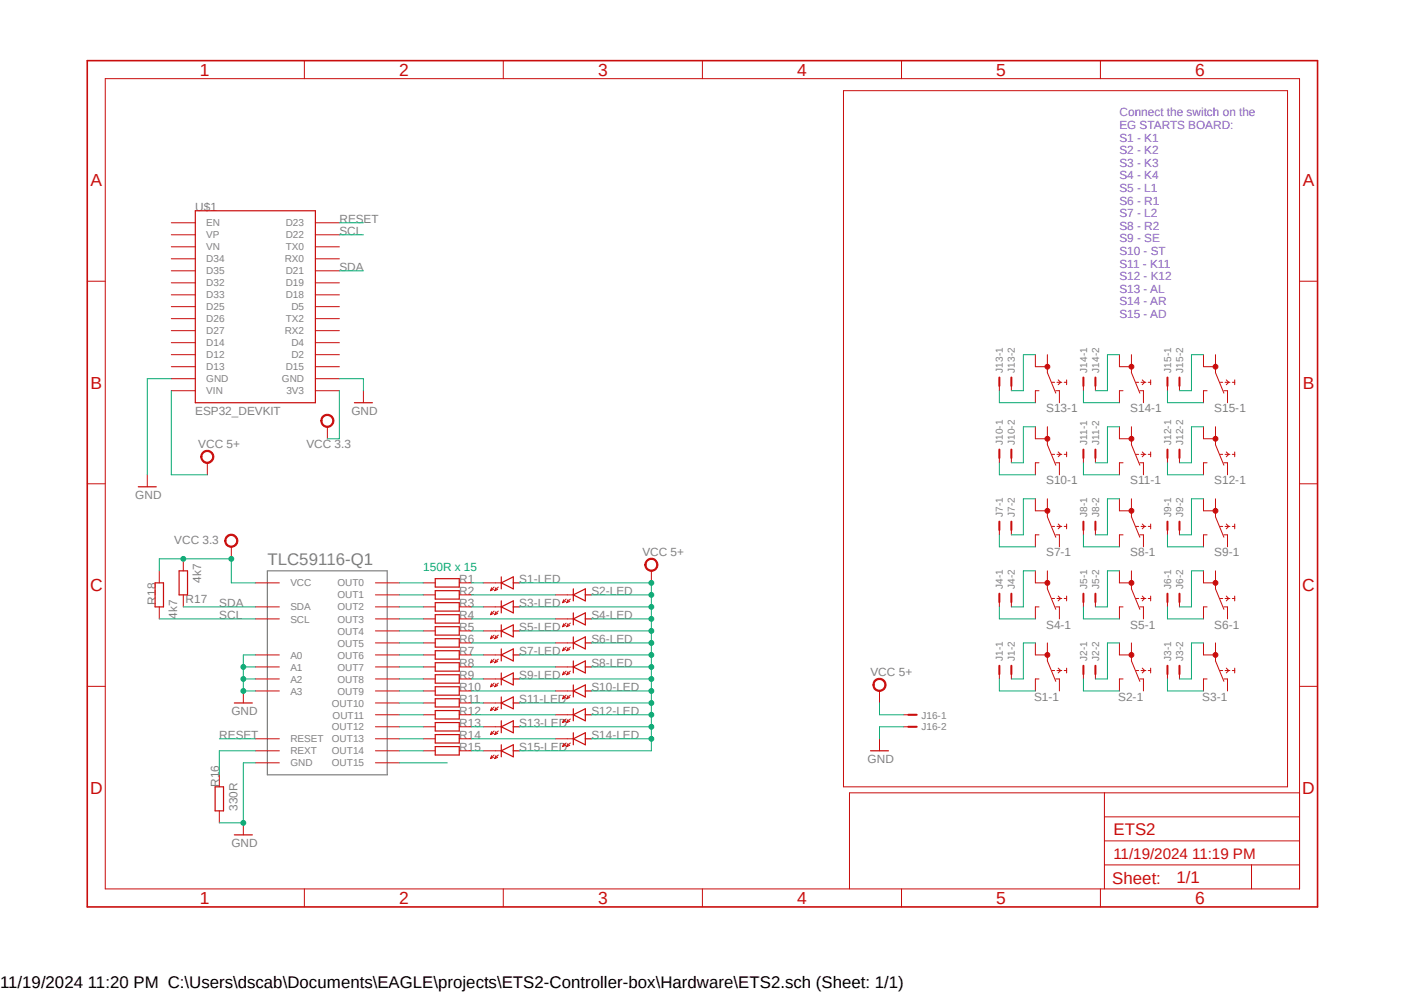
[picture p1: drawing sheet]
<svg xmlns="http://www.w3.org/2000/svg" width="297mm" height="210mm" viewBox="0 0 297 210" stroke-linecap="round" stroke-linejoin="round" font-family="sans-serif">
<path d="M17.9 12.5l261.2 179.9M279.1 12.5l-261.2 179.9" fill="none" stroke="#fff" stroke-width=".21"/>
<path d="M56.6 120.7h25.3v43.2h-25.3z" fill="none" stroke="#808080" stroke-width=".25"/>
<g fill="none" stroke="#c90d0c" stroke-width=".21">
<path d="M22.3 16.6h252.6v171.4h-252.6zM64.4 12.8v3.8M106.5 12.8v3.8M148.6 12.8v3.8M178.4 19.2h94v147.2h-94zM190.7 12.8v3.8M232.8 12.8v3.8M18.5 59.5h3.8M274.9 59.5h3.8M18.5 102.3h3.8M274.9 102.3h3.8M54 123.3h5.1"/>
<path d="M54 128.4h5.1M54 130.9h5.1M54 138.5h5.1M79.4 123.3h5.1M79.4 128.4h5.1M79.4 130.9h5.1M79.4 138.5h5.1M79.4 125.8h5.1M79.4 133.4h5.1M79.4 136h5.1M219 138.5h2.6v1.3l1.8 4.3M18.5 145.2h3.8"/>
<path d="M54 141.1h5.1M54 143.6h5.1M54 146.1h5.1M54 156.3h5.1M54 158.8h5.1M79.4 141.1h5.1M79.4 143.6h5.1M79.4 146.1h5.1M79.4 156.3h5.1M79.4 158.8h5.1M79.4 148.7h5.1M79.4 151.2h5.1"/>
<path d="M79.4 153.7h5.1M219 143.6h.8M222.6 141.8h.5M223.4 143.6h.7M223.6 141.8h1M223.9 141.3l.5 .5-.5 .5M225.1 141.8h.5M225.6 141.3v1M274.9 145.2h3.8M54 161.3h5.1M79.4 161.3h5.1M233.6 167.7v20.3"/>
<path d="M233.6 177.8h41.3M233.6 172.8h41.3M274.9 167.7h-95.2v20.3M64.4 188v3.8M106.5 188v3.8M148.6 188v3.8M190.7 188v3.8M232.8 188v3.8M233.6 182.9h41.3M264.8 182.9v5.1"/>
</g>
<path d="M18.5 12.8h260.2v179h-260.2z" fill="none" stroke="#c90d0c" stroke-width=".34"/>
<circle cx="221.6" cy="138.5" r=".51" fill="#c90d0c"/>
<g fill="none" stroke="#c90d0c" stroke-width=".21">
<path d="M102.2 123.3h3.8M104 124.3l-.2 .6M104.4 124.7l-.6 .2M104.5 124.2l-.7 .7M104.9 124.3l-.3 .6M105.3 124.7l-.7 .2M105.4 124.2l-.8 .7M219 136v2.5M221.6 136v2.5M236.8 138.5h2.6v1.3l1.7 4.3M219 143.6v2.5M224.1 143.6v2.5"/>
<path d="M236.8 143.6h.8M240.4 141.8h.5M241.1 143.6h.8M241.4 141.8h1M241.6 141.3l.5 .5-.5 .5M242.9 141.8h.5M243.4 141.3v1"/>
<circle cx="221.6" cy="138.5" r=".51"/>
</g>
<path d="M106 123.3l2.6-1.3v2.5zM106 122v2.5M108.6 123.3h1.3" fill="none" stroke="#c90d0c" stroke-width=".25"/>
<circle cx="239.3" cy="138.5" r=".51" fill="#c90d0c"/>
<g fill="none" stroke="#c90d0c" stroke-width=".21">
<path d="M117.5 125.8h3.8M119.3 126.8l-.3 .7M119.6 127.2l-.6 .3M119.8 126.7l-.8 .8M120.1 126.8l-.2 .7M120.5 127.2l-.6 .3M120.6 126.7l-.7 .8M236.8 136v2.5M239.4 136v2.5M254.6 138.5h2.5v1.3l1.8 4.3M236.8 143.6v2.5M241.9 143.6v2.5"/>
<path d="M254.6 143.6h.8M258.1 141.8h.6M258.9 143.6h.8M259.2 141.8h1M259.4 141.3l.5 .5-.5 .5M260.7 141.8h.5M261.2 141.3v1"/>
<circle cx="239.3" cy="138.5" r=".51"/>
</g>
<path d="M121.3 125.8l2.5-1.3v2.6zM121.3 124.5v2.6M123.8 125.8h1.3" fill="none" stroke="#c90d0c" stroke-width=".25"/>
<circle cx="257.1" cy="138.5" r=".51" fill="#c90d0c"/>
<g fill="none" stroke="#c90d0c" stroke-width=".21">
<path d="M102.2 128.4h3.8M104 129.4l-.2 .6M104.4 129.8l-.6 .2M104.5 129.2l-.7 .8M104.9 129.4l-.3 .6M105.3 129.8l-.7 .2M105.4 129.2l-.8 .8M219 128.4h.8M219 123.3h2.6v1.2l1.8 4.4M222.6 126.6h.5M223.4 128.4h.7M223.6 126.6h1"/>
<path d="M223.9 126.1l.5 .5-.5 .5M225.1 126.6h.5M225.6 126.1v1M254.6 136v2.5M257.1 136v2.5M254.6 143.6v2.5M259.7 143.6v2.5"/>
<circle cx="257.1" cy="138.5" r=".51"/>
</g>
<path d="M106 128.4l2.6-1.3v2.5zM106 127.1v2.5M108.6 128.4h1.3" fill="none" stroke="#c90d0c" stroke-width=".25"/>
<circle cx="221.6" cy="123.3" r=".51" fill="#c90d0c"/>
<g fill="none" stroke="#c90d0c" stroke-width=".21">
<path d="M117.5 130.9h3.8M119.3 131.9l-.3 .6M119.6 132.3l-.6 .2M119.8 131.8l-.8 .7M120.1 131.9l-.2 .6M120.5 132.3l-.6 .2M120.6 131.8l-.7 .7M219 120.7v2.6M219 128.4v2.5M221.6 120.7v2.6M224.1 128.4v2.5M236.8 123.3h2.6v1.2l1.7 4.4"/>
<path d="M236.8 128.4h.8M240.4 126.6h.5M241.1 128.4h.8M241.4 126.6h1M241.6 126.1l.5 .5-.5 .5M242.9 126.6h.5M243.4 126.1v1"/>
<circle cx="221.6" cy="123.3" r=".51"/>
</g>
<path d="M121.3 130.9l2.5-1.3v2.6zM121.3 129.6v2.6M123.8 130.9h1.3" fill="none" stroke="#c90d0c" stroke-width=".25"/>
<circle cx="239.3" cy="123.3" r=".51" fill="#c90d0c"/>
<g fill="none" stroke="#c90d0c" stroke-width=".21">
<path d="M102.2 133.4h3.8M104 134.5l-.2 .6M104.4 134.8l-.6 .3M104.5 134.3l-.7 .8M104.9 134.5l-.3 .6M105.3 134.8l-.7 .3M105.4 134.3l-.8 .8M236.8 120.7v2.6M236.8 128.4v2.5M239.4 120.7v2.6M241.9 128.4v2.5M254.6 123.3h2.5v1.2l1.8 4.4"/>
<path d="M254.6 128.4h.8M258.1 126.6h.6M258.9 128.4h.8M259.2 126.6h1M259.4 126.1l.5 .5-.5 .5M260.7 126.6h.5M261.2 126.1v1"/>
<circle cx="239.3" cy="123.3" r=".51"/>
</g>
<path d="M106 133.4l2.6-1.2v2.5zM106 132.2v2.5M108.6 133.4h1.3" fill="none" stroke="#c90d0c" stroke-width=".25"/>
<circle cx="257.1" cy="123.3" r=".51" fill="#c90d0c"/>
<g fill="none" stroke="#c90d0c" stroke-width=".21">
<path d="M219 108h2.6v1.3l1.8 4.3M219 113.1h.8M222.6 111.3h.5M223.4 113.1h.7M223.6 111.3h1M223.9 110.8l.5 .5-.5 .5M225.1 111.3h.5M225.6 110.8v1M89.5 136h2.6M89.5 123.3h2.6M89.5 125.8h2.6M89.5 128.4h2.6"/>
<path d="M89.5 130.9h2.6M89.5 133.4h2.6M89.5 138.5h2.6M97.2 136h2.5M97.2 123.3h2.5M97.2 125.8h2.5M97.2 128.4h2.5M97.2 130.9h2.5M97.2 133.4h2.5M97.2 138.5h2.5M117.5 136h3.8M119.3 137l-.3 .6"/>
<path d="M119.6 137.4l-.6 .2M119.8 136.9l-.8 .7M120.1 137l-.2 .6M120.5 137.4l-.6 .2M120.6 136.9l-.7 .7M254.6 120.7v2.6M254.6 128.4v2.5M257.1 120.7v2.6M259.7 128.4v2.5M89.5 141.1h2.6M89.5 143.6h2.6M89.5 146.1h2.6"/>
<path d="M89.5 148.7h2.6M89.5 151.2h2.6M89.5 153.7h2.6M89.5 156.3h2.6M89.5 158.8h2.6M97.2 141.1h2.5M97.2 143.6h2.5M97.2 146.1h2.5M97.2 148.7h2.5M97.2 151.2h2.5M97.2 153.7h2.5M97.2 156.3h2.5"/>
<path d="M97.2 158.8h2.5"/>
<circle cx="257.1" cy="123.3" r=".51"/>
</g>
<g fill="none" stroke="#c90d0c" stroke-width=".25">
<path d="M92.1 122.4h5.1v1.8h-5.1zM92.1 124.9h5.1v1.8h-5.1zM92.1 127.5h5.1v1.7h-5.1zM92.1 130h5.1v1.8h-5.1zM92.1 132.5h5.1v1.8h-5.1zM92.1 135.1h5.1v1.8h-5.1zM92.1 137.6h5.1v1.8h-5.1zM121.3 136l2.5-1.3v2.5zM121.3 134.7v2.5M123.8 136h1.3M92.1 140.2h5.1v1.7h-5.1zM92.1 142.7h5.1v1.8h-5.1z"/>
<path d="M92.1 145.2h5.1v1.8h-5.1zM92.1 147.8h5.1v1.7h-5.1zM92.1 150.3h5.1v1.8h-5.1zM92.1 152.8h5.1v1.8h-5.1zM92.1 155.4h5.1v1.7h-5.1zM92.1 157.9h5.1v1.8h-5.1z"/>
</g>
<circle cx="221.6" cy="108" r=".51" fill="#c90d0c"/>
<g fill="none" stroke="#c90d0c" stroke-width=".21">
<path d="M219 105.5v2.5M219 113.1v2.6M221.6 105.5v2.5M224.1 113.1v2.6M236.8 108h2.6v1.3l1.7 4.3M236.8 113.1h.8M240.4 111.3h.5M241.1 113.1h.8M241.4 111.3h1M241.6 110.8l.5 .5-.5 .5M242.9 111.3h.5M243.4 110.8v1"/>
<path d="M102.2 138.5h3.8M104 139.5l-.2 .7M104.4 139.9l-.6 .3M104.5 139.4l-.7 .8M104.9 139.5l-.3 .7M105.3 139.9l-.7 .3M105.4 139.4l-.8 .8"/>
<circle cx="221.6" cy="108" r=".51"/>
</g>
<path d="M106 138.5l2.6-1.3v2.6zM106 137.2v2.6M108.6 138.5h1.3" fill="none" stroke="#c90d0c" stroke-width=".25"/>
<circle cx="239.3" cy="108" r=".51" fill="#c90d0c"/>
<g fill="none" stroke="#c90d0c" stroke-width=".21">
<path d="M236.8 105.5v2.5M236.8 113.1v2.6M239.4 105.5v2.5M241.9 113.1v2.6M254.6 108h2.5v1.3l1.8 4.3M254.6 113.1h.8M258.1 111.3h.6M258.9 113.1h.8M259.2 111.3h1M259.4 110.8l.5 .5-.5 .5M260.7 111.3h.5M261.2 110.8v1"/>
<path d="M117.5 141.1h3.8M119.3 142.1l-.3 .6M119.6 142.5l-.6 .2M119.8 141.9l-.8 .8M120.1 142.1l-.2 .6M120.5 142.5l-.6 .2M120.6 141.9l-.7 .8"/>
<circle cx="239.3" cy="108" r=".51"/>
</g>
<path d="M121.3 139.8v2.5M121.3 141.1l2.5-1.3v2.5zM123.8 141.1h1.3" fill="none" stroke="#c90d0c" stroke-width=".25"/>
<circle cx="257.1" cy="108" r=".51" fill="#c90d0c"/>
<g fill="none" stroke="#c90d0c" stroke-width=".21">
<path d="M219 92.8h2.6v1.3l1.8 4.3M219 97.9h.8M222.6 96.1h.5M223.4 97.9h.7M223.6 96.1h1M223.9 95.6l.5 .5-.5 .5M225.1 96.1h.5M225.6 95.6v1M254.6 105.5v2.5M254.6 113.1v2.6M257.1 105.5v2.5M259.7 113.1v2.6"/>
<path d="M102.2 143.6h3.8M104 144.6l-.2 .6M104.4 145l-.6 .2M104.5 144.5l-.7 .7M104.9 144.6l-.3 .6M105.3 145l-.7 .2M105.4 144.5l-.8 .7"/>
<circle cx="257.1" cy="108" r=".51"/>
</g>
<path d="M106 143.6l2.6-1.3v2.6zM106 142.3v2.6M108.6 143.6h1.3" fill="none" stroke="#c90d0c" stroke-width=".25"/>
<circle cx="221.6" cy="92.8" r=".51" fill="#c90d0c"/>
<g fill="none" stroke="#c90d0c" stroke-width=".21">
<path d="M219 90.3v2.5M219 97.9v2.5M221.6 90.3v2.5M224.1 97.9v2.5M236.8 92.8h2.6v1.3l1.7 4.3M236.8 97.9h.8M240.4 96.1h.5M241.1 97.9h.8M241.4 96.1h1M241.6 95.6l.5 .5-.5 .5M242.9 96.1h.5M243.4 95.6v1"/>
<path d="M117.5 146.1h3.8M119.3 147.2l-.3 .6M119.6 147.5l-.6 .3M119.8 147l-.8 .8M120.1 147.2l-.2 .6M120.5 147.5l-.6 .3M120.6 147l-.7 .8"/>
<circle cx="221.6" cy="92.8" r=".51"/>
</g>
<path d="M121.3 146.1l2.5-1.2v2.5zM121.3 144.9v2.5M123.8 146.1h1.3" fill="none" stroke="#c90d0c" stroke-width=".25"/>
<circle cx="239.3" cy="92.8" r=".51" fill="#c90d0c"/>
<g fill="none" stroke="#c90d0c" stroke-width=".21">
<path d="M236.8 90.3v2.5M236.8 97.9v2.5M239.4 90.3v2.5M241.9 97.9v2.5M254.6 92.8h2.5v1.3l1.8 4.3M254.6 97.9h.8M258.1 96.1h.6M258.9 97.9h.8M259.2 96.1h1M259.4 95.6l.5 .5-.5 .5M260.7 96.1h.5M261.2 95.6v1"/>
<path d="M102.2 148.7h3.8M104 149.6l-.2 .7M104.4 150l-.6 .3M104.5 149.5l-.7 .8M104.9 149.6l-.3 .7M105.3 150l-.7 .3M105.4 149.5l-.8 .8"/>
<circle cx="239.3" cy="92.8" r=".51"/>
</g>
<path d="M106 148.7l2.6-1.3v2.5zM106 147.4v2.5M108.6 148.7h1.3" fill="none" stroke="#c90d0c" stroke-width=".25"/>
<circle cx="257.1" cy="92.8" r=".51" fill="#c90d0c"/>
<g fill="none" stroke="#c90d0c" stroke-width=".21">
<path d="M219 77.6h2.6v1.2l1.8 4.3M219 82.6h.8M222.6 80.9h.5M223.4 82.6h.7M223.6 80.9h1M223.9 80.3l.5 .6-.5 .5M225.1 80.9h.5M225.6 80.3v1.1M254.6 90.3v2.5M254.6 97.9v2.5M257.1 90.3v2.5M259.7 97.9v2.5"/>
<path d="M117.5 151.2h3.8M119.3 152.2l-.3 .6M119.6 152.6l-.6 .2M119.8 152.1l-.8 .7M120.1 152.2l-.2 .6M120.5 152.6l-.6 .2M120.6 152.1l-.7 .7"/>
<circle cx="257.1" cy="92.8" r=".51"/>
</g>
<path d="M121.3 151.2l2.5-1.3v2.5zM121.3 149.9v2.5M123.8 151.2h1.3" fill="none" stroke="#c90d0c" stroke-width=".25"/>
<circle cx="221.6" cy="77.6" r=".51" fill="#c90d0c"/>
<g fill="none" stroke="#c90d0c" stroke-width=".21">
<path d="M219 75v2.6M221.6 75v2.6M236.8 77.6h2.6v1.2l1.7 4.3M219 82.6v2.6M224.1 82.6v2.6M236.8 82.6h.8M240.4 80.9h.5M241.1 82.6h.8M241.4 80.9h1M241.6 80.3l.5 .6-.5 .5M242.9 80.9h.5M243.4 80.3v1.1"/>
<path d="M102.2 153.7h3.8M104 154.7l-.2 .7M104.4 155.1l-.6 .3M104.5 154.6l-.7 .8M104.9 154.7l-.3 .7M105.3 155.1l-.7 .3M105.4 154.6l-.8 .8"/>
<circle cx="221.6" cy="77.6" r=".51"/>
</g>
<path d="M106 153.7l2.6-1.3v2.6zM106 152.4v2.6M108.6 153.7h1.3" fill="none" stroke="#c90d0c" stroke-width=".25"/>
<circle cx="239.3" cy="77.6" r=".51" fill="#c90d0c"/>
<g fill="none" stroke="#c90d0c" stroke-width=".21">
<path d="M236.8 75v2.6M239.4 75v2.6M254.6 77.6h2.5v1.2l1.8 4.3M236.8 82.6v2.6M241.9 82.6v2.6M254.6 82.6h.8M258.1 80.9h.6M258.9 82.6h.8M259.2 80.9h1M259.4 80.3l.5 .6-.5 .5M260.7 80.9h.5M261.2 80.3v1.1"/>
<path d="M117.5 156.3h3.8M119.3 157.3l-.3 .6M119.6 157.6l-.6 .3M119.8 157.1l-.8 .8M120.1 157.3l-.2 .6M120.5 157.6l-.6 .3M120.6 157.1l-.7 .8"/>
<circle cx="239.3" cy="77.6" r=".51"/>
</g>
<path d="M121.3 156.3l2.5-1.3v2.5zM121.3 155v2.5M123.8 156.3h1.3" fill="none" stroke="#c90d0c" stroke-width=".25"/>
<circle cx="257.1" cy="77.6" r=".51" fill="#c90d0c"/>
<g fill="none" stroke="#c90d0c" stroke-width=".21">
<path d="M254.6 75v2.6M257.1 75v2.6M254.6 82.6v2.6M259.7 82.6v2.6M102.2 158.8h3.8M104 159.8l-.2 .6M104.5 159.7l-.7 .7M104.9 159.8l-.3 .6M105.4 159.7l-.8 .7M51.5 174v2.6M104.4 160.2l-.6 .2M105.3 160.2l-.7 .2"/>
<circle cx="257.1" cy="77.6" r=".51"/>
</g>
<path d="M106 158.8l2.6-1.3v2.6zM106 157.5v2.6M108.6 158.8h1.3M49.6 176.6h3.8" fill="none" stroke="#c90d0c" stroke-width=".25"/>
<path d="M136.7 118.6a1.39 1.39 0 0 1 2.3 .1 1.39 1.39 0 0 1-.8 2.1 1.39 1.39 0 0 1-1.8-1.3h.3a1.13 1.13 0 0 1 1.5-1.1 1.13 1.13 0 0 1 .4 1.8 1.13 1.13 0 0 1-1.9-.4v-.3h-.3z" fill-rule="evenodd" fill="#c90d0c"/>
<path d="M136.7 118.6a1.39 1.39 0 0 1 2.3 .1 1.39 1.39 0 0 1-.8 2.1 1.39 1.39 0 0 1-1.8-1.3h.3a1.13 1.13 0 0 1 1.5-1.1 1.13 1.13 0 0 1 .4 1.8 1.13 1.13 0 0 1-1.9-.4v-.3h-.3zM137.8 120.7v2.6M51.5 146.1v2.6M46.4 163.9v2.5M46.4 171.5v2.5" fill="none" stroke="#c90d0c" stroke-width=".21"/>
<path d="M49.6 148.7h3.8M45.5 166.4h1.8v5.1h-1.8z" fill="none" stroke="#c90d0c" stroke-width=".25"/>
<path d="M47.8 113.5a1.4 1.4 0 0 1 2.3 .1 1.4 1.4 0 0 1-.7 2.1 1.4 1.4 0 0 1-1.9-1.3h.3a1.15 1.15 0 0 1 1.7-1 1.15 1.15 0 0 1 .2 1.9 1.15 1.15 0 0 1-1.9-.5v-.4h-.3z" fill-rule="evenodd" fill="#c90d0c"/>
<g fill="none" stroke="#c90d0c" stroke-width=".21">
<path d="M36.2 47.1h5.1M36.2 49.7h5.1M36.2 52.2h5.1M36.2 54.7h5.1M36.2 57.3h5.1M36.2 59.8h5.1M66.7 47.1h5.1M66.7 49.7h5.1M66.7 52.2h5.1M66.7 54.7h5.1M66.7 57.3h5.1M66.7 59.8h5.1"/>
<path d="M36.2 62.4h5.1M36.2 64.9h5.1M36.2 67.4h5.1M36.2 69.9h5.1M36.2 72.5h5.1M36.2 75h5.1M36.2 77.6h5.1M66.7 62.4h5.1M66.7 64.9h5.1M66.7 67.4h5.1M66.7 69.9h5.1M66.7 72.5h5.1"/>
<path d="M66.7 75h5.1M66.7 77.6h5.1M36.2 80.1h5.1M36.2 82.6h5.1M66.7 80.1h5.1M66.7 82.6h5.1M38.8 118.2v2.5M47.8 113.5a1.4 1.4 0 0 1 2.3 .1 1.4 1.4 0 0 1-.7 2.1 1.4 1.4 0 0 1-1.9-1.3h.3a1.15 1.15 0 0 1 1.7-1 1.15 1.15 0 0 1 .2 1.9 1.15 1.15 0 0 1-1.9-.5v-.4h-.3zM48.9 115.7v2.5M33.7 120.7v2.6M33.7 128.4v2.5M38.8 125.8v2.6"/>
</g>
<path d="M41.3 44.6h25.4v40.6h-25.4zM32.8 123.3h1.8v5.1h-1.8zM37.9 120.7h1.8v5.1h-1.8z" fill="none" stroke="#c90d0c" stroke-width=".25"/>
<path d="M68.2 88.1a1.4 1.4 0 0 1 2.2 .1 1.4 1.4 0 0 1-.7 2.1 1.4 1.4 0 0 1-1.8-1.3h.2a1.15 1.15 0 0 1 1.7-1 1.15 1.15 0 0 1 .2 1.9 1.15 1.15 0 0 1-1.8-.5l-.1-.4h-.2z" fill-rule="evenodd" fill="#c90d0c"/>
<g fill="none" stroke="#c90d0c" stroke-width=".21">
<path d="M68.2 88.1a1.4 1.4 0 0 1 2.2 .1 1.4 1.4 0 0 1-.7 2.1 1.4 1.4 0 0 1-1.8-1.3h.2a1.15 1.15 0 0 1 1.7-1 1.15 1.15 0 0 1 .2 1.9 1.15 1.15 0 0 1-1.8-.5l-.1-.4h-.2zM69.3 90.3v2.5M76.9 82.6v2.6M211.4 80.1v2.5M211.4 95.3v2.6M214 80.1v2.5M214 95.3v2.6M229.2 80.1v2.5M229.2 95.3v2.6M231.7 80.1v2.5M231.7 95.3v2.6M247 80.1v2.5"/>
<path d="M247 95.3v2.6M249.5 80.1v2.5M249.5 95.3v2.6M31.2 100.4v2.6M211.4 110.6v2.5M214 110.6v2.5M229.2 110.6v2.5M231.7 110.6v2.5M247 110.6v2.5M249.5 110.6v2.5M211.4 125.8v2.6M214 125.8v2.6"/>
<path d="M229.2 125.8v2.6M231.7 125.8v2.6M247 125.8v2.6M249.5 125.8v2.6M191.1 151.2h2.6M191.1 153.7h2.6M211.4 141.1v2.5M214 141.1v2.5M229.2 141.1v2.5M231.7 141.1v2.5M247 141.1v2.5M249.5 141.1v2.5"/>
</g>
<path d="M75 85.2h3.8M29.3 103h3.8" fill="none" stroke="#c90d0c" stroke-width=".25"/>
<g fill="none" stroke="#c90d0c" stroke-width=".42">
<path d="M211.4 79.8v1.8M214 79.8v1.8M229.2 79.8v1.8M231.7 79.8v1.8M247 79.8v1.8M249.5 79.8v1.8M211.4 95.1v1.8M214 95.1v1.8M229.2 95.1v1.8M231.7 95.1v1.8M247 95.1v1.8M249.5 95.1v1.8"/>
<path d="M211.4 110.3v1.8M214 110.3v1.8M229.2 110.3v1.8M231.7 110.3v1.8M247 110.3v1.8M249.5 110.3v1.8M211.4 125.6v1.7M214 125.6v1.7M229.2 125.6v1.7M231.7 125.6v1.7M247 125.6v1.7M249.5 125.6v1.7"/>
<path d="M192.2 151.2h1.7M192.2 153.7h1.7M211.4 140.8v1.8M214 140.8v1.8M229.2 140.8v1.8M231.7 140.8v1.8M247 140.8v1.8M249.5 140.8v1.8"/>
</g>
<path d="M42.8 95.7a1.39 1.39 0 0 1 2.2 .2 1.39 1.39 0 0 1-.8 2.1 1.39 1.39 0 0 1-1.7-1.4h.2a1.15 1.15 0 0 1 1.7-1 1.15 1.15 0 0 1 .2 2 1.15 1.15 0 0 1-1.8-.6l-.1-.4h-.2z" fill-rule="evenodd" fill="#c90d0c"/>
<path d="M42.8 95.7a1.39 1.39 0 0 1 2.2 .2 1.39 1.39 0 0 1-.8 2.1 1.39 1.39 0 0 1-1.7-1.4h.2a1.15 1.15 0 0 1 1.7-1 1.15 1.15 0 0 1 .2 2 1.15 1.15 0 0 1-1.8-.6l-.1-.4h-.2zM43.9 97.9v2.5" fill="none" stroke="#c90d0c" stroke-width=".21"/>
<path d="M185 143.9a1.41 1.41 0 0 1 2.2 .1 1.41 1.41 0 0 1-.7 2.1 1.41 1.41 0 0 1-1.8-1.2h.2a1.14 1.14 0 0 1 1.5-1.1 1.14 1.14 0 0 1 .6 1.7 1.14 1.14 0 0 1-1.8 .1l-.3-.7h-.2z" fill-rule="evenodd" fill="#c90d0c"/>
<path d="M185 143.9a1.41 1.41 0 0 1 2.2 .1 1.41 1.41 0 0 1-.7 2.1 1.41 1.41 0 0 1-1.8-1.2h.2a1.14 1.14 0 0 1 1.5-1.1 1.14 1.14 0 0 1 .6 1.7 1.14 1.14 0 0 1-1.8 .1l-.3-.7h-.2zM186.1 146.1v2.6M186.1 156.3v2.5" fill="none" stroke="#c90d0c" stroke-width=".21"/>
<path d="M184.1 158.8h3.9" fill="none" stroke="#c90d0c" stroke-width=".25"/>
<g fill="none" stroke="#0dab76" stroke-width=".21">
<path d="M84.5 123.3h5M84.5 125.8h5M84.5 128.4h5M84.5 130.9h5M84.5 133.4h5M84.5 136h5M84.5 138.5h5M99.7 123.3h2.5M99.7 125.8h17.8M99.7 128.4h2.5M99.7 130.9h17.8M99.7 133.4h2.5"/>
<path d="M99.7 136h17.8M99.7 138.5h2.5M109.9 123.3h27.9v2.5h-12.7M84.5 141.1h5M84.5 143.6h5M84.5 146.1h5M84.5 148.7h5M84.5 151.2h5M84.5 153.7h5M84.5 156.3h5M84.5 158.8h5M99.7 141.1h17.8"/>
<path d="M99.7 143.6h2.5M99.7 146.1h17.8M99.7 148.7h2.5M99.7 151.2h17.8M99.7 153.7h2.5M99.7 156.3h17.8M99.7 158.8h2.5"/>
</g>
<circle cx="137.8" cy="123.3" r=".51" fill="#0dab76"/>
<g fill="none" stroke="#0dab76" stroke-width=".21">
<path d="M137.8 156.3v2.5h-27.9"/>
<circle cx="137.8" cy="123.3" r=".51"/>
</g>
<circle cx="137.8" cy="125.8" r=".51" fill="#0dab76"/>
<g fill="none" stroke="#0dab76" stroke-width=".21">
<path d="M109.9 128.4h27.9M137.8 125.8v30.5"/>
<circle cx="137.8" cy="125.8" r=".51"/>
</g>
<circle cx="137.8" cy="128.4" r=".51" fill="#0dab76"/>
<g fill="none" stroke="#0dab76" stroke-width=".21">
<path d="M125.1 130.9h12.7"/>
<circle cx="137.8" cy="128.4" r=".51"/>
</g>
<circle cx="137.8" cy="130.9" r=".51" fill="#0dab76"/>
<g fill="none" stroke="#0dab76" stroke-width=".21">
<path d="M125.1 136h12.7"/>
<circle cx="137.8" cy="130.9" r=".51"/>
</g>
<circle cx="137.8" cy="136" r=".51" fill="#0dab76"/>
<g fill="none" stroke="#0dab76" stroke-width=".21">
<path d="M109.9 133.4h27.9"/>
<circle cx="137.8" cy="136" r=".51"/>
</g>
<circle cx="137.8" cy="133.4" r=".51" fill="#0dab76"/>
<g fill="none" stroke="#0dab76" stroke-width=".21">
<path d="M125.1 141.1h12.7"/>
<circle cx="137.8" cy="133.4" r=".51"/>
</g>
<circle cx="137.8" cy="141.1" r=".51" fill="#0dab76"/>
<g fill="none" stroke="#0dab76" stroke-width=".21">
<path d="M109.9 138.5h27.9"/>
<circle cx="137.8" cy="141.1" r=".51"/>
</g>
<circle cx="137.8" cy="138.5" r=".51" fill="#0dab76"/>
<g fill="none" stroke="#0dab76" stroke-width=".21">
<path d="M109.9 148.7h27.9"/>
<circle cx="137.8" cy="138.5" r=".51"/>
</g>
<circle cx="137.8" cy="148.7" r=".51" fill="#0dab76"/>
<g fill="none" stroke="#0dab76" stroke-width=".21">
<path d="M109.9 143.6h27.9"/>
<circle cx="137.8" cy="148.7" r=".51"/>
</g>
<circle cx="137.8" cy="143.6" r=".51" fill="#0dab76"/>
<g fill="none" stroke="#0dab76" stroke-width=".21">
<path d="M125.1 146.1h12.7"/>
<circle cx="137.8" cy="143.6" r=".51"/>
</g>
<circle cx="137.8" cy="146.1" r=".51" fill="#0dab76"/>
<g fill="none" stroke="#0dab76" stroke-width=".21">
<path d="M125.1 156.3h12.7"/>
<circle cx="137.8" cy="146.1" r=".51"/>
</g>
<circle cx="137.8" cy="156.3" r=".51" fill="#0dab76"/>
<g fill="none" stroke="#0dab76" stroke-width=".21">
<path d="M109.9 153.7h27.9"/>
<circle cx="137.8" cy="156.3" r=".51"/>
</g>
<circle cx="137.8" cy="153.7" r=".51" fill="#0dab76"/>
<g fill="none" stroke="#0dab76" stroke-width=".21">
<path d="M125.1 151.2h12.7"/>
<circle cx="137.8" cy="153.7" r=".51"/>
</g>
<circle cx="137.8" cy="151.2" r=".51" fill="#0dab76"/>
<g fill="none" stroke="#0dab76" stroke-width=".21">
<path d="M48.9 118.2v5.1h5.1"/>
<circle cx="137.8" cy="151.2" r=".51"/>
</g>
<circle cx="48.9" cy="118.2" r=".51" fill="#0dab76"/>
<g fill="none" stroke="#0dab76" stroke-width=".21">
<path d="M48.9 118.2h-15.2v2.5"/>
<circle cx="48.9" cy="118.2" r=".51"/>
</g>
<circle cx="38.8" cy="118.2" r=".51" fill="#0dab76"/>
<g fill="none" stroke="#0dab76" stroke-width=".21">
<path d="M36.2 82.6v17.8h7.7M71.8 82.6v10.2h-2.5M186.1 148.7v2.5h5M54 161.3h-2.5v12.7h-5.1"/>
<circle cx="38.8" cy="118.2" r=".51"/>
</g>
<circle cx="51.5" cy="174" r=".51" fill="#0dab76"/>
<g fill="none" stroke="#0dab76" stroke-width=".21">
<path d="M54 138.5h-2.5v7.6h2.5"/>
<circle cx="51.5" cy="174" r=".51"/>
</g>
<circle cx="51.5" cy="146.1" r=".51" fill="#0dab76"/>
<g fill="none" stroke="#0dab76" stroke-width=".21">
<path d="M51.5 143.6h2.5"/>
<circle cx="51.5" cy="146.1" r=".51"/>
</g>
<circle cx="51.5" cy="143.6" r=".51" fill="#0dab76"/>
<g fill="none" stroke="#0dab76" stroke-width=".21">
<path d="M51.5 141.1h2.5"/>
<circle cx="51.5" cy="143.6" r=".51"/>
</g>
<circle cx="51.5" cy="141.1" r=".51" fill="#0dab76"/>
<g fill="none" stroke="#0dab76" stroke-width=".21">
<path d="M71.8 57.3h5.1M71.8 49.7h5.1M71.8 47.1h5.1M219 75h-2.5v7.6h-2.5M236.8 75h-2.5v7.6h-2.6M254.6 75h-2.5v7.6h-2.6M36.2 80.1h-5v20.3M71.8 80.1h5.1v2.5M211.4 82.6v2.6h7.6M211.4 97.9v2.5h7.6M219 90.3h-2.5v7.6h-2.5M229.2 82.6v2.6h7.6"/>
<path d="M229.2 97.9v2.5h7.6M236.8 90.3h-2.5v7.6h-2.6M247 82.6v2.6h7.6M247 97.9v2.5h7.6M254.6 90.3h-2.5v7.6h-2.6M211.4 113.1v2.6h7.6M219 105.5h-2.5v7.6h-2.5M229.2 113.1v2.6h7.6M236.8 105.5h-2.5v7.6h-2.6M247 113.1v2.6h7.6M254.6 105.5h-2.5v7.6h-2.6M33.7 130.9h20.3"/>
<path d="M38.8 128.4h15.2M211.4 128.4v2.5h7.6M219 120.7h-2.5v7.7h-2.5M219 136h-2.5v7.6h-2.5M229.2 128.4v2.5h7.6M236.8 120.7h-2.5v7.7h-2.6M236.8 136h-2.5v7.6h-2.6M247 128.4v2.5h7.6M254.6 120.7h-2.5v7.7h-2.6M254.6 136h-2.5v7.6h-2.6M46.4 156.3h7.6M54 158.8h-7.6v5.1"/>
<path d="M191.1 153.7h-5v2.6M211.4 143.6v2.5h7.6M229.2 143.6v2.5h7.6M247 143.6v2.5h7.6M84.5 161.3h10.1"/>
<circle cx="51.5" cy="141.1" r=".51"/>
</g>
<g font-size="3.7" fill="#c90d0c">
<text x="42.3" y="16">1</text>
<text x="84.4" y="16">2</text>
<text x="126.5" y="16">3</text>
<text x="168.6" y="16">4</text>
<text x="210.7" y="16">5</text>
<text x="252.9" y="16">6</text>
<text x="19.1" y="39.4">A</text>
<text x="275.6" y="39.4">A</text>
<text x="19.1" y="82.2">B</text>
<text x="275.6" y="82.2">B</text>
<text x="19" y="125.1">C</text>
<text x="275.5" y="125.1">C</text>
<text x="19" y="167.9">D</text>
<text x="275.5" y="167.9">D</text>
<text x="42.3" y="191.2">1</text>
<text x="84.4" y="191.2">2</text>
<text x="126.5" y="191.2">3</text>
<text x="168.6" y="191.2">4</text>
<text x="210.7" y="191.2">5</text>
<text x="252.9" y="191.2">6</text>
</g>
<text font-size="3.6" fill="#808080" x="56.6" y="119.5">TLC59116-Q1</text>
<g font-size="3.6" fill="#c90d0c">
<text x="235.5" y="176.6">ETS2</text>
<text x="235.3" y="186.9">Sheet:</text>
<text x="248.9" y="186.7">1/1</text>
</g>
<text font-size="3.6" x="0" y="208.9">11/19/2024 11:20 PM C:\Users\dscab\Documents\EAGLE\projects\ETS2-Controller-box\Hardware\ETS2.sch (Sheet: 1/1)</text>
<text font-size="3.2" fill="#c90d0c" x="235.5" y="181.7">11/19/2024 11:19 PM</text>
<g font-size="2.5" fill="#8252c2">
<text x="236.8" y="24.6">Connect the switch on the</text>
<text x="236.8" y="27.3">EG STARTS BOARD:</text>
<text x="236.8" y="29.9">S1 - K1</text>
<text x="236.8" y="32.6">S2 - K2</text>
<text x="236.8" y="35.3">S3 - K3</text>
<text x="236.8" y="37.9">S4 - K4</text>
<text x="236.8" y="40.6">S5 - L1</text>
<text x="236.8" y="43.3">S6 - R1</text>
<text x="236.8" y="45.9">S7 - L2</text>
<text x="236.8" y="48.6">S8 - R2</text>
<text x="236.8" y="51.3">S9 - SE</text>
<text x="236.8" y="53.9">S10 - ST</text>
<text x="236.8" y="56.6">S11 - K11</text>
<text x="236.8" y="59.3">S12 - K12</text>
<text x="236.8" y="61.9">S13 - AL</text>
<text x="236.8" y="64.6">S14 - AR</text>
<text x="236.8" y="67.3">S15 - AD</text>
</g>
<g font-size="2.5" fill="#808080">
<text x="41.3" y="44.6">U$1</text>
<text x="71.8" y="47.1">RESET</text>
<text x="71.8" y="49.7">SCL</text>
<text x="71.8" y="57.3">SDA</text>
<text x="41.3" y="87.7">ESP32_DEVKIT</text>
<text x="74.3" y="87.7">GND</text>
<text x="221.3" y="87.2">S13-1</text>
<text x="239.1" y="87.2">S14-1</text>
<text x="256.9" y="87.2">S15-1</text>
<text x="42" y="94.7">VCC 5+</text>
<text x="64.8" y="94.7">VCC 3.3</text>
<text x="28.6" y="105.5">GND</text>
<text x="221.3" y="102.4">S10-1</text>
<text x="239.1" y="102.4">S11-1</text>
<text x="256.9" y="102.4">S12-1</text>
<text x="36.9" y="115">VCC 3.3</text>
<text x="135.9" y="117.6">VCC 5+</text>
<text x="221.3" y="117.7">S7-1</text>
<text x="239.1" y="117.7">S8-1</text>
<text x="256.9" y="117.7">S9-1</text>
<text x="42.6" y="123.3" transform="rotate(-90 42.6 123.3)">4k7</text>
<text x="97.2" y="123.3">R1</text>
<text x="97.2" y="125.8">R2</text>
<text x="109.9" y="123.3">S1-LED</text>
<text x="125.1" y="125.8">S2-LED</text>
<text x="32.9" y="127.9" transform="rotate(-90 32.9 127.9)">R18</text>
<text x="37.5" y="130.9" transform="rotate(-90 37.5 130.9)">4k7</text>
<text x="39.2" y="127.6">R17</text>
<text x="46.4" y="128.4">SDA</text>
<text x="46.4" y="130.9">SCL</text>
<text x="97.2" y="128.4">R3</text>
<text x="97.2" y="130.9">R4</text>
<text x="109.9" y="128.4">S3-LED</text>
<text x="125.1" y="130.9">S4-LED</text>
<text x="97.2" y="133.4">R5</text>
<text x="97.2" y="136">R6</text>
<text x="109.9" y="133.4">S5-LED</text>
<text x="125.1" y="136">S6-LED</text>
<text x="221.3" y="132.9">S4-1</text>
<text x="239.1" y="132.9">S5-1</text>
<text x="256.9" y="132.9">S6-1</text>
<text x="97.2" y="138.5">R7</text>
<text x="97.2" y="141.1">R8</text>
<text x="97.2" y="143.6">R9</text>
<text x="109.9" y="138.5">S7-LED</text>
<text x="109.9" y="143.6">S9-LED</text>
<text x="125.1" y="141.1">S8-LED</text>
<text x="184.2" y="143">VCC 5+</text>
<text x="97.2" y="146.1">R10</text>
<text x="97.2" y="148.7">R11</text>
<text x="109.9" y="148.7">S11-LED</text>
<text x="125.1" y="146.1">S10-LED</text>
<text x="218.8" y="148.2">S1-1</text>
<text x="236.6" y="148.2">S2-1</text>
<text x="254.3" y="148.2">S3-1</text>
<text x="48.9" y="151.2">GND</text>
<text x="97.2" y="151.2">R12</text>
<text x="97.2" y="153.7">R13</text>
<text x="109.9" y="153.7">S13-LED</text>
<text x="125.1" y="151.2">S12-LED</text>
<text x="46.4" y="156.3">RESET</text>
<text x="97.2" y="156.3">R14</text>
<text x="97.2" y="158.8">R15</text>
<text x="109.9" y="158.8">S15-LED</text>
<text x="125.1" y="156.3">S14-LED</text>
<text x="183.5" y="161.3">GND</text>
<text x="46.4" y="166.4" transform="rotate(-90 46.4 166.4)">R16</text>
<text x="50.2" y="171.5" transform="rotate(-90 50.2 171.5)">330R</text>
<text x="48.9" y="179.1">GND</text>
</g>
<text font-size="2.5" fill="#0dab76" x="89.5" y="120.7">150R x 15</text>
<g font-size="2.1" fill="#808080">
<text x="43.6" y="47.9">EN</text>
<text x="60.5" y="47.9">D23</text>
<text x="43.6" y="50.4">VP</text>
<text x="43.6" y="53">VN</text>
<text x="60.5" y="50.4">D22</text>
<text x="60.5" y="53">TX0</text>
<text x="43.6" y="55.5">D34</text>
<text x="43.6" y="58">D35</text>
<text x="60.2" y="55.5">RX0</text>
<text x="60.5" y="58">D21</text>
<text x="43.6" y="60.6">D32</text>
<text x="43.6" y="63.1">D33</text>
<text x="43.6" y="65.6">D25</text>
<text x="60.5" y="60.6">D19</text>
<text x="60.5" y="63.1">D18</text>
<text x="61.6" y="65.7">D5</text>
<text x="43.6" y="68.2">D26</text>
<text x="43.6" y="70.7">D27</text>
<text x="60.2" y="70.7">RX2</text>
<text x="60.5" y="68.2">TX2</text>
<text x="43.6" y="73.2">D14</text>
<text x="43.6" y="75.8">D12</text>
<text x="61.6" y="73.2">D4</text>
<text x="61.6" y="75.8">D2</text>
<text x="43.6" y="78.3">D13</text>
<text x="43.6" y="80.9">GND</text>
<text x="43.6" y="83.4">VIN</text>
<text x="59.6" y="80.9">GND</text>
<text x="60.5" y="78.3">D15</text>
<text x="60.6" y="83.4">3V3</text>
<text x="212.2" y="78.8" transform="rotate(-90 212.2 78.8)">J13-1</text>
<text x="214.7" y="78.8" transform="rotate(-90 214.7 78.8)">J13-2</text>
<text x="230" y="78.8" transform="rotate(-90 230 78.8)">J14-1</text>
<text x="232.5" y="78.8" transform="rotate(-90 232.5 78.8)">J14-2</text>
<text x="247.7" y="78.8" transform="rotate(-90 247.7 78.8)">J15-1</text>
<text x="250.3" y="78.8" transform="rotate(-90 250.3 78.8)">J15-2</text>
<text x="212.2" y="94.1" transform="rotate(-90 212.2 94.1)">J10-1</text>
<text x="214.7" y="94.1" transform="rotate(-90 214.7 94.1)">J10-2</text>
<text x="230" y="94.1" transform="rotate(-90 230 94.1)">J11-1</text>
<text x="232.5" y="94.1" transform="rotate(-90 232.5 94.1)">J11-2</text>
<text x="247.7" y="94.1" transform="rotate(-90 247.7 94.1)">J12-1</text>
<text x="250.3" y="94.1" transform="rotate(-90 250.3 94.1)">J12-2</text>
<text x="212.2" y="109.3" transform="rotate(-90 212.2 109.3)">J7-1</text>
<text x="214.7" y="109.3" transform="rotate(-90 214.7 109.3)">J7-2</text>
<text x="230" y="109.3" transform="rotate(-90 230 109.3)">J8-1</text>
<text x="232.5" y="109.3" transform="rotate(-90 232.5 109.3)">J8-2</text>
<text x="247.7" y="109.3" transform="rotate(-90 247.7 109.3)">J9-1</text>
<text x="250.3" y="109.3" transform="rotate(-90 250.3 109.3)">J9-2</text>
<text x="61.4" y="124">VCC</text>
<text x="71.4" y="124">OUT0</text>
<text x="212.2" y="124.5" transform="rotate(-90 212.2 124.5)">J4-1</text>
<text x="214.7" y="124.5" transform="rotate(-90 214.7 124.5)">J4-2</text>
<text x="230" y="124.5" transform="rotate(-90 230 124.5)">J5-1</text>
<text x="232.5" y="124.5" transform="rotate(-90 232.5 124.5)">J5-2</text>
<text x="247.7" y="124.5" transform="rotate(-90 247.7 124.5)">J6-1</text>
<text x="250.3" y="124.5" transform="rotate(-90 250.3 124.5)">J6-2</text>
<text x="61.4" y="129.1">SDA</text>
<text x="61.4" y="131.7">SCL</text>
<text x="71.4" y="126.6">OUT1</text>
<text x="71.4" y="129.1">OUT2</text>
<text x="71.4" y="131.7">OUT3</text>
<text x="71.4" y="134.2">OUT4</text>
<text x="71.4" y="136.7">OUT5</text>
<text x="61.4" y="139.3">A0</text>
<text x="61.4" y="141.8">A1</text>
<text x="71.4" y="139.3">OUT6</text>
<text x="71.4" y="141.8">OUT7</text>
<text x="212.2" y="139.8" transform="rotate(-90 212.2 139.8)">J1-1</text>
<text x="214.7" y="139.8" transform="rotate(-90 214.7 139.8)">J1-2</text>
<text x="230" y="139.8" transform="rotate(-90 230 139.8)">J2-1</text>
<text x="232.5" y="139.8" transform="rotate(-90 232.5 139.8)">J2-2</text>
<text x="247.7" y="139.8" transform="rotate(-90 247.7 139.8)">J3-1</text>
<text x="250.3" y="139.8" transform="rotate(-90 250.3 139.8)">J3-2</text>
<text x="61.4" y="144.4">A2</text>
<text x="61.4" y="146.9">A3</text>
<text x="70.2" y="149.4">OUT10</text>
<text x="71.4" y="144.4">OUT8</text>
<text x="71.4" y="146.9">OUT9</text>
<text x="70.2" y="154.5">OUT12</text>
<text x="70.4" y="152">OUT11</text>
<text x="194.9" y="152">J16-1</text>
<text x="194.9" y="154.5">J16-2</text>
<text x="61.4" y="157">RESET</text>
<text x="61.4" y="159.6">REXT</text>
<text x="70.2" y="157">OUT13</text>
<text x="70.2" y="159.6">OUT14</text>
<text x="61.4" y="162.1">GND</text>
<text x="70.2" y="162.1">OUT15</text>
</g>
</svg>
